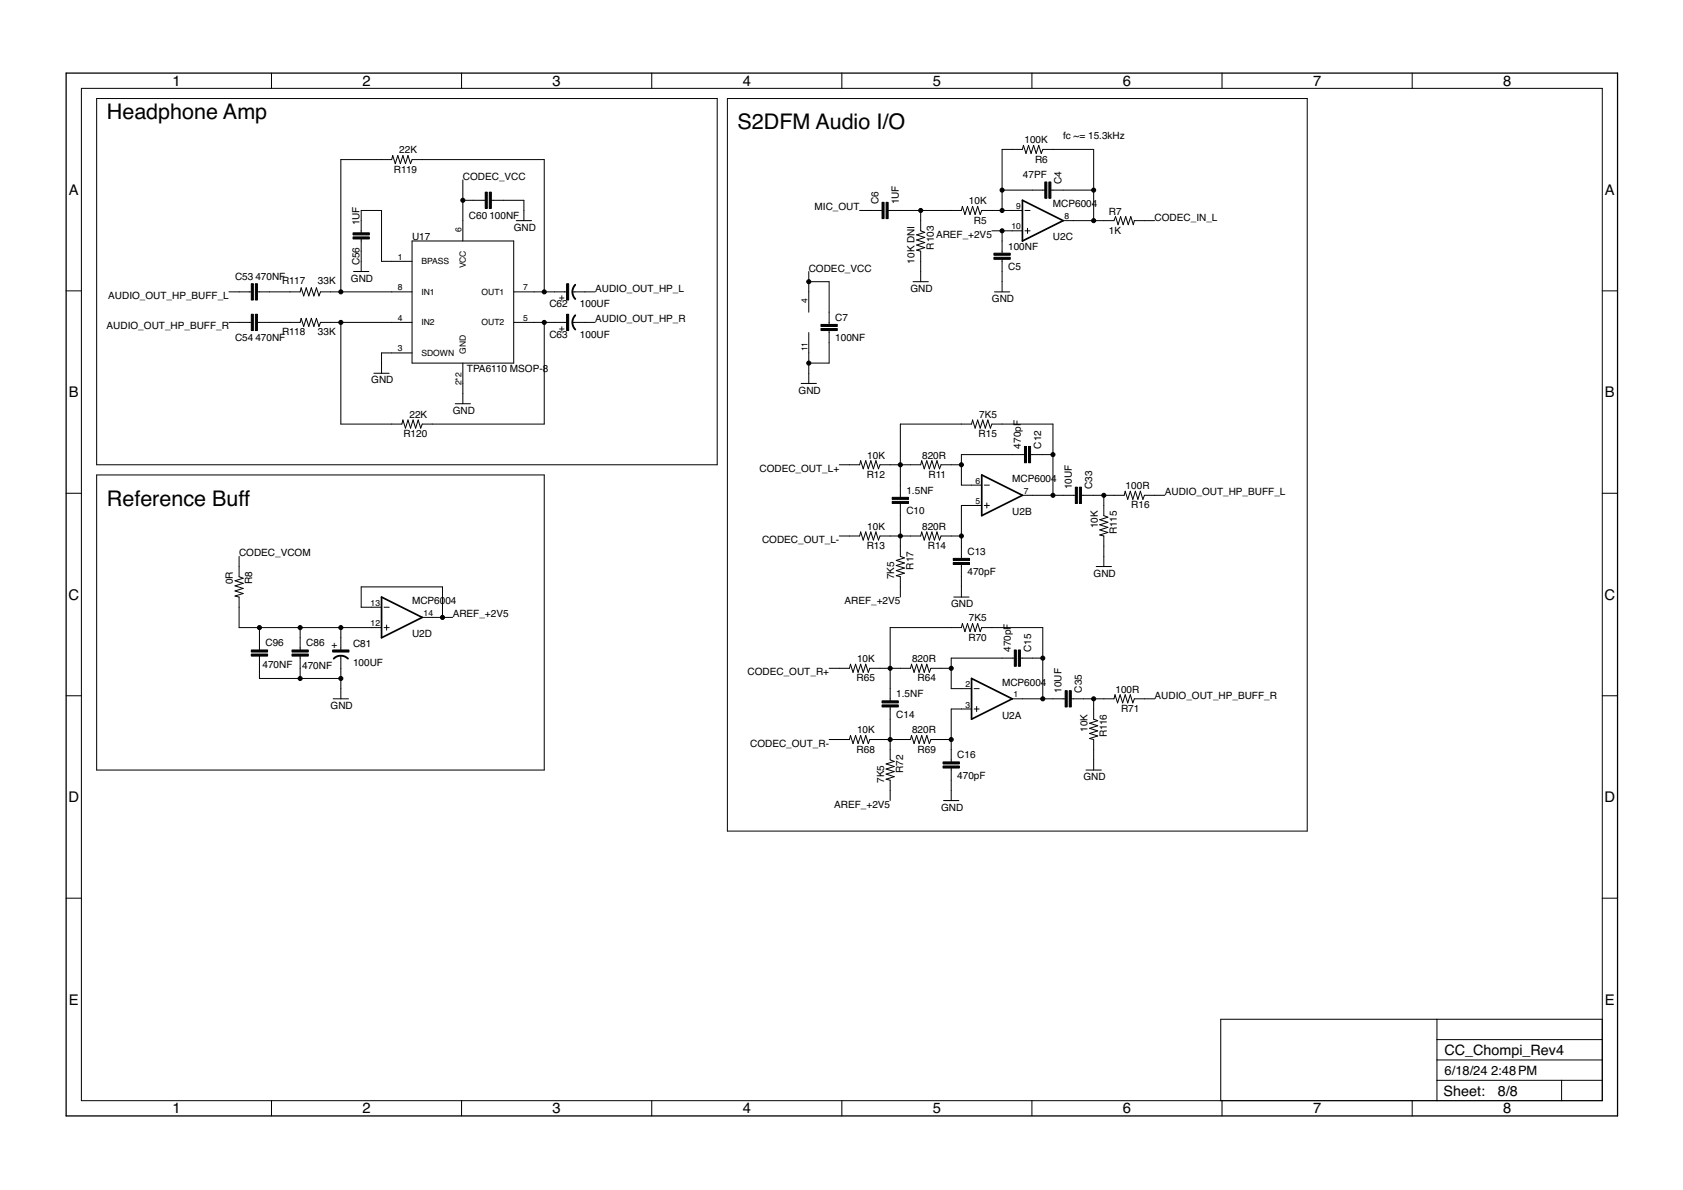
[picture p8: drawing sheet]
<svg xmlns="http://www.w3.org/2000/svg" width="420mm" height="297mm" viewBox="0 0 420 297" stroke-linecap="round" stroke-linejoin="round" font-family="sans-serif">
<g fill="none" stroke="#000" stroke-width=".25">
<path d="M67.8 18.2v3.9M115.2 18.2v3.9M162.7 18.2v3.9M210.2 18.2v3.9M257.6 18.2v3.9M305.1 18.2v3.9M352.6 18.2v3.9M20.3 22.1h379.7v252.6h-379.7zM24.1 24.6h154.9v91.4h-154.9zM181.6 24.6h144.7v182.9h-144.7zM90.2 58.1v-5.6h5v12.7h7.7M90.2 59.6v8.2"/>
<path d="M115.5 44.9v15.3M115.5 50h5.6M122.7 50h8.1v5.1M128.9 55.1h3.8M214.6 52.5h5.6M221.7 52.5h18.3l.3-1 .6 2.1 .6-2.1 .7 2.1 .6-2.1 .6 2.1 .7-2.1 .6 2.1 .4-1.1h10.1M229.8 52.5v5.1l1.1 .4-2.1 .6 2.1 .7-2.1 .6 2.1 .6-2.1 .7 2.1 .6-2.1 .6 1 .3v7.6M247.6 57.6h7.6M250.2 52.5v-15.2h5l.3-1 .6 2 .7-2 .6 2 .6-2 .7 2 .6-2 .6 2 .4-1h12.7v17.8M250.2 47.5h10.6M250.2 57.6v5.6M255.9 52.5h1.3"/>
<path d="M255.9 57.6h1.3M256.5 57v1.3M262.4 47.5h10.6M265.4 55.1h12.7l.4-1 .6 2 .7-2 .6 2 .6-2 .7 2 .6-2 .6 2 .3-1h5M16.5 72.6h3.8M57.1 72.9h5.6M64.3 72.9h10.6l.3-1.1 .6 2.1 .7-2.1 .6 2.1 .6-2.1 .7 2.1 .6-2.1 .6 2.1 .4-1h22.9M85.1 72.9v-33.1h12.7l.2-1 .7 2.1 .6-2.1 .6 2.1 .7-2.1 .6 2.1 .7-2.1 .6 2.1 .4-1.1h33v33.1M88.3 67.8h3.8M102.9 60.2h25.3v30.4h-25.3zM128.2 72.9h13.3M143 72.9h5.6"/>
<path d="M201.9 67.8v10.1M201.9 70.3h5.1v10.7M227.9 70.3h3.9M248.3 72.9h3.8M250.2 64.7v8.2M400 72.6h3.8M57.1 80.5h5.6M64.3 80.5h10.6l.3-1 .6 2 .7-2 .6 2 .6-2 .7 2 .6-2 .6 2 .4-1h22.9M85.1 80.5v25.4h15.2l.3-1.1 .6 2.1 .7-2.1 .6 2.1 .6-2.1 .7 2.1 .6-2.1 .6 2.1 .4-1h30.5v-25.4M93.3 93.2h3.9M102.9 88.1h-7.7v5.1M115.5 90.6v10.2"/>
<path d="M128.2 80.5h13.3M143 80.5h5.6M200 95.7h3.8M201.9 83v12.7M207 82.5v8.1h-5.1M24.1 118.6h111.8v73.6h-111.8zM113.6 100.8h3.9M209.5 116h5.1l.3-1 .6 2 .6-2 .7 2 .6-2 .6 2 .7-2 .6 2 .4-1h10.1l.3-1 .6 2 .7-2 .6 2 .6-2 .7 2 .6-2 .6 2 .4-1h5.1M255.8 113.5h-15.8v7.6h5.1M257.3 113.5h5.6M16.5 123.1h3.8M59.7 138.9v5.1l1 .3-2 .7 2 .6-2 .6 2 .7-2 .6 2 .6-2 .7 1 .2v7.7h35.5"/>
<path d="M209.5 133.8h5.1l.3-1 .6 2 .6-2 .7 2 .6-2 .6 2 .7-2 .6 2 .4-1h10.1l.3-1 .6 2 .7-2 .6 2 .6-2 .7 2 .6-2 .6 2 .4-1h5.1M224.8 125.7v13.2l1 .4-2 .6 2 .6-2 .7 2 .6-2 .6 2 .7-2 .6 1 .3v5M245.1 126.2h-5.1v13.2M245.7 126.2h1.3M245.7 121.1h1.3M246.4 125.5v1.3M255.2 123.6h13.3M262.9 123.6v-17.7h-15.3l-.4 1-.6-2.1-.6 2.1-.7-2.1-.6 2.1-.6-2.1-.7 2.1-.6-2.1-.3 1.1h-17.7v18.2M270 123.6h10.6l.3-1 .6 2.1 .7-2.1 .6 2.1 .6-2.1 .7 2.1 .6-2.1 .6 2.1 .4-1.1h5.1M275.6 123.6v5.1l1 .4-2 .6 2 .7-2 .6 2 .6-2 .7 2 .6-2 .6 1 .3v7.6M400 123.1h3.8M64.8 156.7v5.5"/>
<path d="M74.9 156.7v5.5M85.1 156.7v5.5M95.2 151.6h-5v-5.1h20.3v7.6M95.9 156.7h1.3M95.9 151.6h1.3M96.5 156v1.3M105.4 154.1h7.6M238.1 149h3.8M240 140.9v8.1M273.7 141.4h3.8M16.5 173.7h3.8M64.8 163.8v5.6h20.3"/>
<path d="M74.9 163.8v5.6M83.2 174.4h3.8M85.1 163.8v10.6M207 166.8h5.1l.2-1 .7 2 .6-2 .6 2 .7-2 .6 2 .6-2 .7 2 .3-1h10.2l.3-1 .6 2 .6-2 .7 2 .6-2 .6 2 .7-2 .6 2 .4-1h5.1M222.2 176.5v13.2l1 .4-2 .6 2 .6-2 .7 2 .6-2 .6 2 .7-2 .6 1 .3v5M242.5 177h-5v13.2M243.2 177h1.3M243.2 171.9h1.3M243.8 176.3v1.3M252.7 174.4h13.2M253.2 164.3h-15.7v7.6h5M254.7 164.3h5.6"/>
<path d="M260.3 174.4v-17.7h-15.2l-.4 1-.6-2.1-.7 2.1-.6-2.1-.6 2.1-.7-2.1-.6 2.1-.6-2.1-.3 1.1h-17.8v18.2M267.4 174.4h10.7l.3-1 .6 2.1 .6-2.1 .7 2.1 .6-2.1 .6 2.1 .7-2.1 .6 2.1 .4-1.1h5M273 174.4v5.1l1 .4-2 .6 2 .7-2 .6 2 .6-2 .7 2 .6-2 .6 1 .3v7.6M400 173.7h3.8M207 184.6h5.1l.2-1 .7 2 .6-2 .6 2 .7-2 .6 2 .6-2 .7 2 .3-1h10.2l.3-1 .6 2 .6-2 .7 2 .6-2 .6 2 .7-2 .6 2 .4-1h5.1M235.6 199.8h3.8M237.5 191.7v8.1M271.1 192.2h3.8M16.5 224.2h3.8M400 224.2h3.8M358.7 254.4v20.3M358.7 259.5h41.3"/>
<path d="M400 254.4h-95.2v20.3M67.8 274.7v3.9M115.2 274.7v3.9M162.7 274.7v3.9M210.2 274.7v3.9M257.6 274.7v3.9M305.1 274.7v3.9M352.6 274.7v3.9M358.7 269.7h41.3M358.7 264.6h41.3M389.8 269.7v5"/>
</g>
<path d="M16.5 18.2h387.3v260.4h-387.3z" fill="none" stroke="#000" stroke-width=".32"/>
<g fill="#000" stroke="#000" stroke-width=".25">
<path d="M88.1 58.1h4.1v.5h-4.1zM88.1 59.1h4.1v.5h-4.1zM121.1 48h.5v4h-.5zM122.2 48h.5v4h-.5zM220.2 50.5h.5v4.1h-.5zM221.2 50.5h.5v4.1h-.5zM260.8 45.4h.5v4.1h-.5zM261.9 45.4h.5v4.1h-.5zM62.7 70.8h.5v4.1h-.5zM62.7 78.4h.5v4.1h-.5zM63.8 70.8h.5v4.1h-.5zM63.8 78.4h.5v4.1h-.5z"/>
<path d="M141.5 78.4h.5v4.1h-.5zM141.5 70.8h.5v4.1h-.5zM248.1 63.2h4.1v.5h-4.1zM248.1 64.2h4.1v.5h-4.1zM205 82h4v.5h-4zM205 81h4v.5h-4zM255.8 111.4h.5v4.1h-.5zM256.8 111.4h.5v4.1h-.5zM222.7 124.1h4.1v.6h-4.1zM222.7 125.2h4.1v.5h-4.1zM238 139.4h4v.5h-4zM268.5 121.6h.5v4.1h-.5z"/>
<path d="M269.5 121.6h.5v4.1h-.5zM238 140.4h4v.5h-4zM62.7 162.2h4.1v.6h-4.1zM62.7 163.3h4.1v.5h-4.1zM72.9 162.2h4.1v.6h-4.1zM72.9 163.3h4.1v.5h-4.1zM83.1 162.2h4v.6h-4zM220.2 174.9h4.1v.6h-4.1zM220.2 176h4.1v.5h-4.1zM253.2 162.2h.5v4.1h-.5zM254.2 162.2h.5v4.1h-.5zM265.9 172.4h.5v4.1h-.5z"/>
<path d="M266.9 172.4h.5v4.1h-.5zM235.4 191.2h4.1v.5h-4.1zM235.4 190.2h4.1v.5h-4.1z"/>
</g>
<path d="M255.2 50l10.2 5.1-10.2 5.1zM245.1 118.6l10.1 5-10.1 5.1zM95.2 149l10.2 5.1-10.2 5.1zM242.5 169.4l10.2 5-10.2 5.1z" fill="none" stroke="#000" stroke-width=".42"/>
<path d="M143.6 78.7a2.53 2.53 0 0 0 0 3.6M143.6 71.1a2.53 2.53 0 0 0 0 3.5M83.3 164.4a2.53 2.53 0 0 1 3.6 0" fill="none" stroke="#000" stroke-width=".47"/>
<g fill="#000" stroke="#000" stroke-width=".25">
<circle cx="115.5" cy="50" r=".51"/>
<circle cx="229.8" cy="52.5" r=".51"/>
<circle cx="250.2" cy="47.5" r=".51"/>
<circle cx="250.2" cy="52.5" r=".51"/>
<circle cx="250.2" cy="57.6" r=".51"/>
<circle cx="273" cy="55.1" r=".51"/>
<circle cx="273" cy="47.5" r=".51"/>
<circle cx="85.1" cy="72.9" r=".51"/>
<circle cx="135.9" cy="72.9" r=".51"/>
<circle cx="201.9" cy="70.3" r=".51"/>
<circle cx="85.1" cy="80.5" r=".51"/>
<circle cx="135.9" cy="80.5" r=".51"/>
<circle cx="201.9" cy="90.6" r=".51"/>
<circle cx="224.8" cy="116" r=".51"/>
<circle cx="240" cy="116" r=".51"/>
<circle cx="262.9" cy="113.5" r=".51"/>
<circle cx="224.8" cy="133.8" r=".51"/>
<circle cx="240" cy="133.8" r=".51"/>
<circle cx="262.9" cy="123.6" r=".51"/>
<circle cx="275.6" cy="123.6" r=".51"/>
<circle cx="64.8" cy="156.7" r=".51"/>
<circle cx="74.9" cy="156.7" r=".51"/>
<circle cx="85.1" cy="156.7" r=".51"/>
<circle cx="110.5" cy="154.1" r=".51"/>
<circle cx="74.9" cy="169.4" r=".51"/>
<circle cx="85.1" cy="169.4" r=".51"/>
<circle cx="222.2" cy="166.8" r=".51"/>
<circle cx="237.5" cy="166.8" r=".51"/>
<circle cx="260.3" cy="174.4" r=".51"/>
<circle cx="260.3" cy="164.3" r=".51"/>
<circle cx="273" cy="174.4" r=".51"/>
<circle cx="222.2" cy="184.6" r=".51"/>
<circle cx="237.5" cy="184.6" r=".51"/>
</g>
<g font-size="5.4">
<text x="26.7" y="29.7">Headphone Amp</text>
<text x="184.1" y="32.2">S2DFM Audio I/O</text>
<text x="26.7" y="126.2">Reference Buff</text>
</g>
<g font-size="3.7">
<text x="43" y="21.4">1</text>
<text x="90.5" y="21.4">2</text>
<text x="138" y="21.4">3</text>
<text x="185.4" y="21.4">4</text>
<text x="232.9" y="21.4">5</text>
<text x="280.3" y="21.4">6</text>
<text x="327.8" y="21.4">7</text>
<text x="375.3" y="21.4">8</text>
<text x="17.2" y="48.6">A</text>
<text x="400.7" y="48.6">A</text>
<text x="17.2" y="99.2">B</text>
<text x="400.7" y="99.2">B</text>
<text x="17.1" y="149.7">C</text>
<text x="400.6" y="149.7">C</text>
<text x="17.1" y="200.2">D</text>
<text x="400.6" y="200.2">D</text>
<text x="17.2" y="250.8">E</text>
<text x="400.7" y="250.8">E</text>
<text x="43" y="277.9">1</text>
<text x="90.5" y="277.9">2</text>
<text x="138" y="277.9">3</text>
<text x="185.4" y="277.9">4</text>
<text x="232.9" y="277.9">5</text>
<text x="280.3" y="277.9">6</text>
<text x="327.8" y="277.9">7</text>
<text x="375.3" y="277.9">8</text>
</g>
<g font-size="3.6">
<text x="360.6" y="263.3">CC_Chompi_Rev4</text>
<text x="360.4" y="273.6">Sheet:</text>
<text x="374" y="273.5">8/8</text>
</g>
<g font-size="3.2">
<text x="360.6" y="268.4">6/18/24</text>
<text x="372.3" y="268.4">2:48PM</text>
</g>
<g font-size="2.5">
<text x="255.7" y="35.8">100K</text>
<text x="265.4" y="34.8">fc ~= 15.3kHz</text>
<text x="99.7" y="38.3">22K</text>
<text x="258.4" y="40.6">R6</text>
<text x="98.4" y="43.1">R119</text>
<text x="115.6" y="44.9">CODEC_VCC</text>
<text x="255.4" y="44.5">47PF</text>
<text x="265" y="45.9" transform="rotate(-90 265 45.9)">C4</text>
<text x="203.4" y="52.5">MIC_OUT</text>
<text x="219.3" y="51" transform="rotate(-90 219.3 51)">C6</text>
<text x="224.4" y="51" transform="rotate(-90 224.4 51)">1UF</text>
<text x="241.9" y="51">10K</text>
<text x="262.9" y="51.8">MCP6004</text>
<text x="276.8" y="53.6">R7</text>
<text x="89.8" y="56.2" transform="rotate(-90 89.8 56.2)">1UF</text>
<text x="102.9" y="59.9">U17</text>
<text x="117.1" y="54.7">C60</text>
<text x="122.2" y="54.7">100NF</text>
<text x="128.3" y="57.6">GND</text>
<text x="233.7" y="59.4">AREF_+2V5</text>
<text x="243.2" y="55.8">R5</text>
<text x="276.8" y="58.4">1K</text>
<text x="288.3" y="55.1">CODEC_IN_L</text>
<text x="228.3" y="65.8" transform="rotate(-90 228.3 65.8)">10K DNI</text>
<text x="233.1" y="62.3" transform="rotate(-90 233.1 62.3)">R103</text>
<text x="251.7" y="62.3">100NF</text>
<text x="262.9" y="60">U2C</text>
<text x="58.7" y="69.9">C53</text>
<text x="63.7" y="69.9">470NF</text>
<text x="70.4" y="70.8">R117</text>
<text x="79.4" y="70.8">33K</text>
<text x="87.6" y="70.3">GND</text>
<text x="89.8" y="66.2" transform="rotate(-90 89.8 66.2)">C56</text>
<text x="201.9" y="67.8">CODEC_VCC</text>
<text x="251.7" y="67.4">C5</text>
<text x="27" y="74.6">AUDIO_OUT_HP_BUFF_L</text>
<text x="137.1" y="76.7">C62</text>
<text x="141" y="75.1" transform="rotate(-90 141 75.1)">+</text>
<text x="144.8" y="76.7">100UF</text>
<text x="148.6" y="72.8">AUDIO_OUT_HP_L</text>
<text x="227.3" y="72.8">GND</text>
<text x="247.6" y="75.4">GND</text>
<text x="26.6" y="82.2">AUDIO_OUT_HP_BUFF_R</text>
<text x="70.4" y="83.5">R118</text>
<text x="79.4" y="83.5">33K</text>
<text x="141" y="82.8" transform="rotate(-90 141 82.8)">+</text>
<text x="148.6" y="80.5">AUDIO_OUT_HP_R</text>
<text x="208.5" y="80.1">C7</text>
<text x="58.7" y="85.2">C54</text>
<text x="63.7" y="85.2">470NF</text>
<text x="137.1" y="84.3">C63</text>
<text x="144.8" y="84.3">100UF</text>
<text x="208.5" y="85.2">100NF</text>
<text x="92.7" y="95.7">GND</text>
<text x="116.6" y="92.9">TPA6110 MSOP-8</text>
<text x="199.4" y="98.2">GND</text>
<text x="102.2" y="104.3">22K</text>
<text x="113" y="103.3">GND</text>
<text x="244.4" y="104.3">7K5</text>
<text x="100.7" y="109.1">R120</text>
<text x="244.3" y="109.1">R15</text>
<text x="254.9" y="112" transform="rotate(-90 254.9 112)">470pF</text>
<text x="259.9" y="112" transform="rotate(-90 259.9 112)">C12</text>
<text x="189.6" y="117.8">CODEC_OUT_L+</text>
<text x="216.4" y="119.3">R12</text>
<text x="216.5" y="114.5">10K</text>
<text x="230.2" y="114.5">820R</text>
<text x="231.8" y="119.3">R11</text>
<text x="226.3" y="123.3">1.5NF</text>
<text x="252.7" y="120.3">MCP6004</text>
<text x="267.6" y="122.1" transform="rotate(-90 267.6 122.1)">10UF</text>
<text x="272.6" y="122.1" transform="rotate(-90 272.6 122.1)">C33</text>
<text x="281" y="122.1">100R</text>
<text x="290.8" y="123.6">AUDIO_OUT_HP_BUFF_L</text>
<text x="226.3" y="128.3">C10</text>
<text x="252.7" y="128.6">U2B</text>
<text x="274" y="131.9" transform="rotate(-90 274 131.9)">10K</text>
<text x="282.4" y="126.9">R16</text>
<text x="190.2" y="135.6">CODEC_OUT_L-</text>
<text x="216.4" y="137.1">R13</text>
<text x="216.5" y="132.3">10K</text>
<text x="230.2" y="132.3">820R</text>
<text x="231.6" y="137.1">R14</text>
<text x="278.8" y="133.2" transform="rotate(-90 278.8 133.2)">R115</text>
<text x="59.7" y="138.9">CODEC_VCOM</text>
<text x="228" y="142.2" transform="rotate(-90 228 142.2)">R17</text>
<text x="241.5" y="143.6">470pF</text>
<text x="241.5" y="138.5">C13</text>
<text x="273" y="144">GND</text>
<text x="58.2" y="145.9" transform="rotate(-90 58.2 145.9)">0R</text>
<text x="63" y="145.9" transform="rotate(-90 63 145.9)">R8</text>
<text x="223.2" y="144.6" transform="rotate(-90 223.2 144.6)">7K5</text>
<text x="102.9" y="150.8">MCP60</text>
<text x="111.2" y="150.8">04</text>
<text x="113" y="154.1">AREF_+2V5</text>
<text x="210.8" y="150.8">AREF_+2V5</text>
<text x="237.5" y="151.6">GND</text>
<text x="241.9" y="155.1">7K5</text>
<text x="66.3" y="161.4">C96</text>
<text x="76.4" y="161.4">C86</text>
<text x="82.8" y="161.7">+</text>
<text x="88.1" y="161.5">C81</text>
<text x="102.9" y="159.1">U2D</text>
<text x="241.8" y="159.9">R70</text>
<text x="65.5" y="166.7">470NF</text>
<text x="75.4" y="166.9">470NF</text>
<text x="88.1" y="166.3">100UF</text>
<text x="214" y="165.3">10K</text>
<text x="227.7" y="165.3">820R</text>
<text x="252.3" y="162.7" transform="rotate(-90 252.3 162.7)">470pF</text>
<text x="257.4" y="162.7" transform="rotate(-90 257.4 162.7)">C15</text>
<text x="186.6" y="168.6">CODEC_OUT_R+</text>
<text x="213.8" y="170.1">R65</text>
<text x="229.1" y="170.1">R64</text>
<text x="250.2" y="171.1">MCP6004</text>
<text x="265" y="172.9" transform="rotate(-90 265 172.9)">10UF</text>
<text x="270.1" y="172.9" transform="rotate(-90 270.1 172.9)">C35</text>
<text x="278.5" y="172.9">100R</text>
<text x="82.5" y="177">GND</text>
<text x="223.7" y="174.1">1.5NF</text>
<text x="223.7" y="179.1">C14</text>
<text x="250.2" y="179.4">U2A</text>
<text x="279.9" y="177.7">R71</text>
<text x="288.3" y="174.4">AUDIO_OUT_HP_BUFF_R</text>
<text x="214" y="183.1">10K</text>
<text x="227.7" y="183.1">820R</text>
<text x="271.5" y="182.7" transform="rotate(-90 271.5 182.7)">10K</text>
<text x="276.3" y="184" transform="rotate(-90 276.3 184)">R116</text>
<text x="187.3" y="186.4">CODEC_OUT_R-</text>
<text x="213.8" y="187.9">R68</text>
<text x="229.1" y="187.9">R69</text>
<text x="239" y="189.3">C16</text>
<text x="220.7" y="195.4" transform="rotate(-90 220.7 195.4)">7K5</text>
<text x="225.5" y="193" transform="rotate(-90 225.5 193)">R72</text>
<text x="239" y="194.4">470pF</text>
<text x="270.5" y="194.7">GND</text>
<text x="208.3" y="201.6">AREF_+2V5</text>
<text x="234.9" y="202.4">GND</text>
</g>
<g font-size="2.1">
<text x="253.7" y="52.2">9</text>
<text x="115.2" y="57.8" transform="rotate(-90 115.2 57.8)">6</text>
<text x="252.5" y="57.3">10</text>
<text x="265.8" y="54.7">8</text>
<text x="99.3" y="64.9">1</text>
<text x="105.2" y="66">BPASS</text>
<text x="116.3" y="67" transform="rotate(-90 116.3 67)">VCC</text>
<text x="99.3" y="72.5">8</text>
<text x="105.2" y="73.6">IN1</text>
<text x="120.2" y="73.6">OUT1</text>
<text x="130.6" y="72.5">7</text>
<text x="201.6" y="75.6" transform="rotate(-90 201.6 75.6)">4</text>
<text x="99.3" y="80.1">4</text>
<text x="105.2" y="81.2">IN2</text>
<text x="120.2" y="81.2">OUT2</text>
<text x="130.6" y="80.1">5</text>
<text x="99.3" y="87.7">3</text>
<text x="105.2" y="88.8">SDOWN</text>
<text x="116.3" y="88.3" transform="rotate(-90 116.3 88.3)">GND</text>
<text x="201.6" y="87.6" transform="rotate(-90 201.6 87.6)">11</text>
<text x="115.2" y="96.2" transform="rotate(-90 115.2 96.2)">2*2</text>
<text x="243.5" y="125.8">5</text>
<text x="243.5" y="120.7">6</text>
<text x="255.6" y="123.3">7</text>
<text x="92.5" y="151.2">13</text>
<text x="105.8" y="153.8">14</text>
<text x="92.5" y="156.3">12</text>
<text x="241" y="171.5">2</text>
<text x="241" y="176.6">3</text>
<text x="253.1" y="174.1">1</text>
</g>
</svg>
